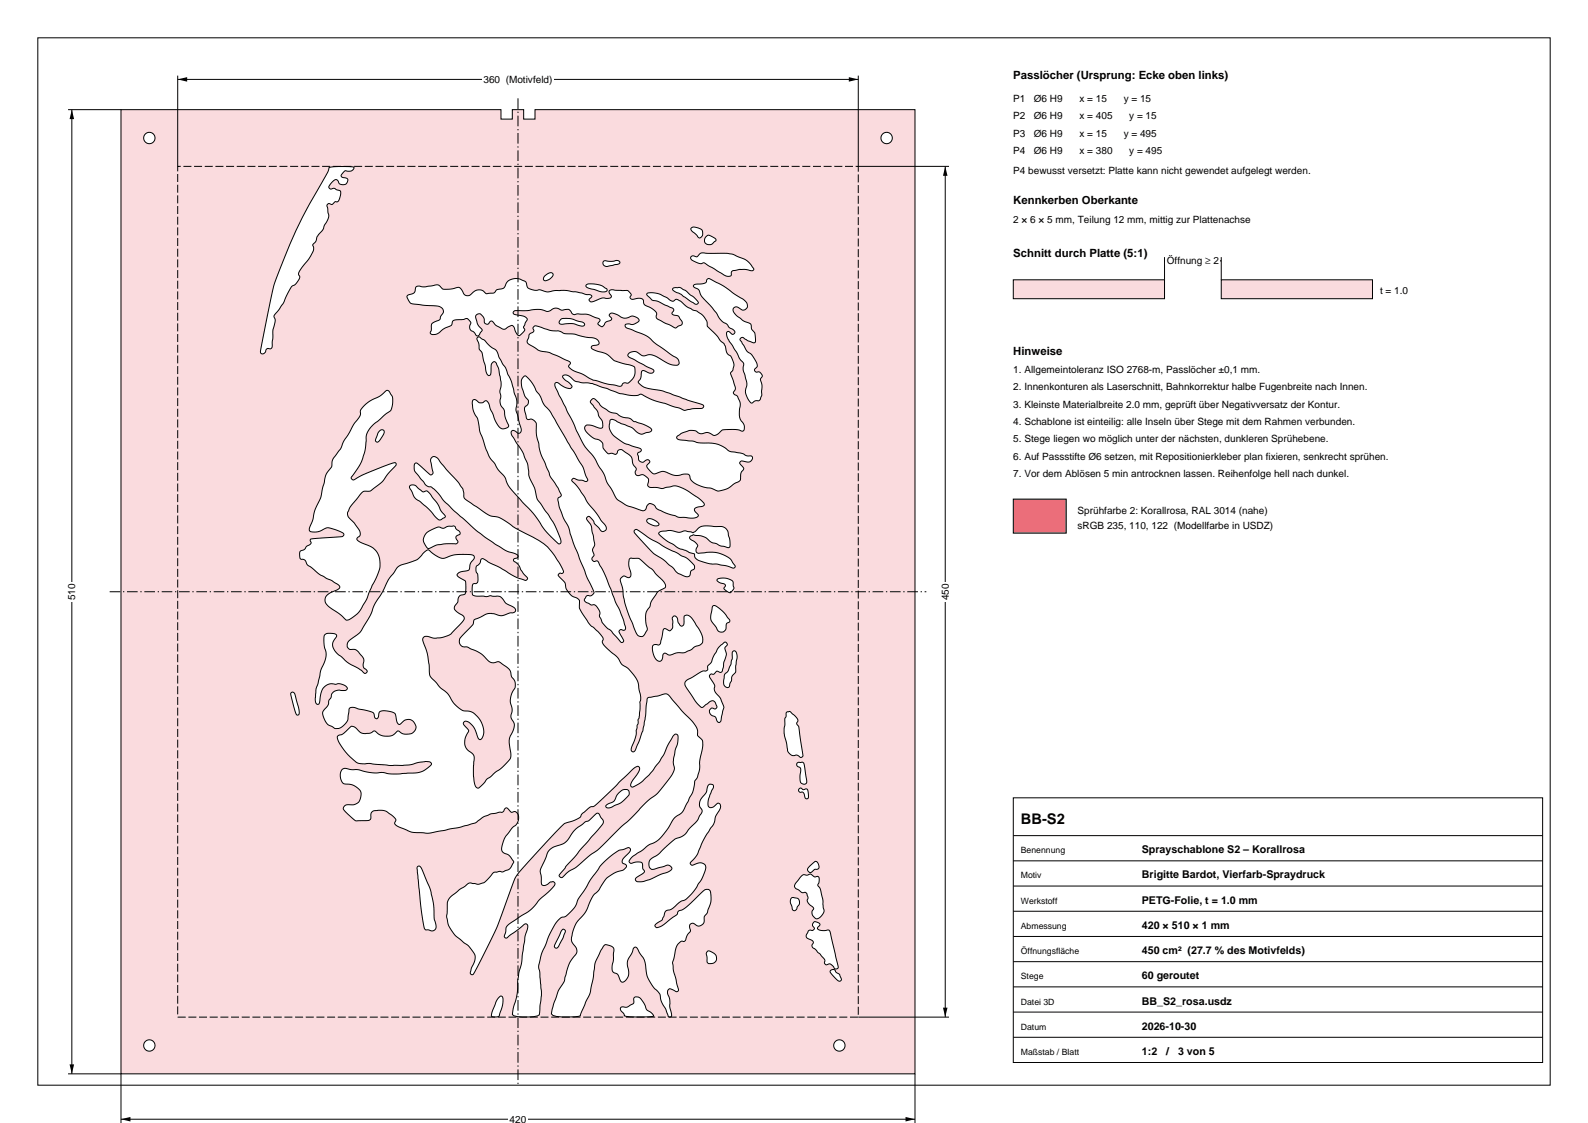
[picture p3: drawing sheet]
<svg xmlns="http://www.w3.org/2000/svg" width="420mm" height="297mm" viewBox="0 0 420 297" stroke-linecap="round" stroke-linejoin="round" font-family="sans-serif">
<path d="M10 10h400v277h-400z" fill="none" stroke="#000" stroke-width=".26"/>
<path d="M32 29v255h210v-255h-100.5v2.5h-3v-2.5h-3v2.5h-3v-2.5zM87 44.4a18.4 18.4 0 0 1 6.6-.1 1.5 1.5 0 0 1-2.3 .9l-.9 .9a.61 .61 0 0 0 0 .8 .61 .61 0 0 0 .8 .1 .88 .88 0 0 1 .8 .8 .88 .88 0 0 1-.6 .9 1.36 1.36 0 0 1-2.1-.9l-.3-.3a2.75 2.75 0 0 0-2 2.2l.4 .3a1.24 1.24 0 0 1 1.7 .2 .93 .93 0 0 1 1 .4 .93 .93 0 0 1-.1 1.1 1.62 1.62 0 0 1-.9 1.7l-.5-.1-.4 .5a.98 .98 0 0 1-1.3 0l-.4 .5 .1 .6a5.8 5.8 0 0 1 0 3.4l-.9 1.5a5.4 5.4 0 0 1-1.6 2.5l-.3 .3a3.1 3.1 0 0 1-1.1 2.2l.3 .8-.1 .8-1.1 1.9-2.6 3.5-.2 .6 .2 .5a2.47 2.47 0 0 1-1.7 2.6 17.5 17.5 0 0 0-2.7 4.9l-2.1 2.7a1.3 1.3 0 0 0 .1 1.5 16.4 16.4 0 0 0-.7 5.2l-.1 1.1a.89 .89 0 0 1-.6 1.4 .8 .8 0 0 0-.9 0 .8 .8 0 0 0-.3 .8 .67 .67 0 0 1-.7 .5 .67 .67 0 0 1-.6-.7l3.1-15.6a115.9 115.9 0 0 1 9.8-23.2l4.9-8.6zM144.1 72.9l.2-.1a1.29 1.29 0 0 1 2-.4 2.02 2.02 0 0 1-2.4 1.7l-.2-.4zM148.3 84.5a6.3 6.3 0 0 1 4.9 .5l.5 .1a.65 .65 0 0 1 .8 .3 .65 .65 0 0 1-.1 .8l-.5 .1a8.2 8.2 0 0 0-4.9-.6 .72 .72 0 0 1-1.1-.2 .72 .72 0 0 1 .4-1zM107.8 78.2l.6-.3a1.48 1.48 0 0 0 1.5-1.8l.8-.4a13.3 13.3 0 0 0 5.1-.4l.4 .3a1.71 1.71 0 0 0 2 .9l2-.2a1.58 1.58 0 0 1 2.4 1.3 1.37 1.37 0 0 0 2.4-.2 2.27 2.27 0 0 1 3.6 .3l.9-.1a1.45 1.45 0 0 0 1.8-.9l.4-.2a1.87 1.87 0 0 0 2.2-1.7 3.5 3.5 0 0 1 5.3 .1 1.66 1.66 0 0 0 1.8 1.8l1.7-.1 .8 .2a3.5 3.5 0 0 0 3 .1l3.2-.1 2.7 .4 3 .7a.62 .62 0 0 1 .8 0 .62 .62 0 0 1 .2 .7 .63 .63 0 0 0-.5 1l.6 .2 1.4-.4a5.7 5.7 0 0 1 3.3-.5 .55 .55 0 0 0 .5-.5 .55 .55 0 0 0-.4-.6 .73 .73 0 0 1 0-1 .73 .73 0 0 1 1-.1l2.4 .2a1.57 1.57 0 0 1 2.2 1.3 .6 .6 0 0 0-.1 .8 .6 .6 0 0 0 .8 .1l1.1-.2a1.2 1.2 0 0 1 1.2 .2 1.2 1.2 0 0 1 .4 1.2l.6 .6a3.3 3.3 0 0 1 2.8 2.3l-.1 .8 .3 .4 4.1 2a.93 .93 0 0 0 1.5-.2l.3-.1a.89 .89 0 0 0 .7-.8 .89 .89 0 0 0-.6-.9l-.2-.3a1.04 1.04 0 0 0-1.3-.7 .56 .56 0 0 1-.7-.4 .56 .56 0 0 1 .4-.7l.1-.4-.2-.3-1.7-.8a11.2 11.2 0 0 0-4-1.6l-1.1-1a.4 .4 0 0 1-.1-.5 .4 .4 0 0 1 .4-.2 8.8 8.8 0 0 1 5.9 2 1.23 1.23 0 0 0 1.5-.3l.9 .4a14.6 14.6 0 0 0 4.8 2.9 3.9 3.9 0 0 1 2.5 3.8l.5 .5a11.6 11.6 0 0 1 2.9 3.3 3.6 3.6 0 0 1 1.7 3.1l.2 .3a3.4 3.4 0 0 1 .8 5.3l1 2.8a1.84 1.84 0 0 1-.2 2.3l.6 .6a4.1 4.1 0 0 1 1 4.1l-.1 1.2a4.8 4.8 0 0 0 1.3 2.6 1.18 1.18 0 0 1-.4 1.6 9.8 9.8 0 0 0-5.5-.2l-.4 .4a1.63 1.63 0 0 1-2.7 .4l-1.1-.2a2.17 2.17 0 0 1-2.8-.5 5 5 0 0 0-4.9 1.9v.1a6.4 6.4 0 0 0 3.3 .7h.7a9.5 9.5 0 0 0 4.4 .6 8.7 8.7 0 0 1 5.7 2.2l1.6 .2a5.6 5.6 0 0 1 2.9 1h.4a.73 .73 0 0 1 1 .3 .73 .73 0 0 1-.4 1l-.5 .3-1-.1a.89 .89 0 0 0-1.5 .3l.1 .2a1.91 1.91 0 0 1 1 1.6 2.98 2.98 0 0 0-.9 2.8l-1.4 .8a6.2 6.2 0 0 1-4.9 1.9l-1.2-.5a9.5 9.5 0 0 1-5.5-2.3l-.5-1.2a3.2 3.2 0 0 0-2.9 0 6 6 0 0 1-3.5-.9l-.8-.1-.6 .1a1.85 1.85 0 0 1-2.1 .2l-1.1-1.1a.84 .84 0 0 1-.2-.9 .84 .84 0 0 1 .6-.6 .63 .63 0 0 0-.3-.8 .63 .63 0 0 0-.8 .3 1.08 1.08 0 0 1-1.4 .1 1.08 1.08 0 0 1-.4-1.3 .72 .72 0 0 1-.1-.9 .72 .72 0 0 1 .7-.4l.2-.3a.89 .89 0 0 0-1.1-.7l-.9-.3a9.8 9.8 0 0 1-6.2-4.2 4.1 4.1 0 0 1 .1-2.9 4.2 4.2 0 0 1 2.6 1l.8 .2a8.3 8.3 0 0 1 4 2.4 2.26 2.26 0 0 0 2.2-.2 .76 .76 0 0 0 .9-.2 .76 .76 0 0 0 .2-.8l-1.5-.9-1.8-.7a3.8 3.8 0 0 1-2.2-1.1l-.7-.2a4.5 4.5 0 0 1-3.1-1.2l-.5-.1a7.8 7.8 0 0 1-4.6-3.2 .81 .81 0 0 0-1.2-.5 .81 .81 0 0 0-.1 1.3l.6 .8a3.8 3.8 0 0 1 1.3 2.6l.4 .5a2.19 2.19 0 0 1 .3 2.5h-.6l-2.7-.8a.95 .95 0 0 0-1.2 .5 .95 .95 0 0 0 .4 1.2 5.3 5.3 0 0 0 3.6 2.3l.8 .8a2.62 2.62 0 0 0 1.7 2.8l1-.1a.8 .8 0 0 0 .9 .2 .8 .8 0 0 0 .4-.9l.3-.2 .7-.1 1.3 .9a2.51 2.51 0 0 1 1.6 2.7l.4 .7a1.18 1.18 0 0 1 .3 1.8 .9 .9 0 0 0 .6 .8 .9 .9 0 0 0 .9-.2 1.67 1.67 0 0 1 1.7 .6 1.67 1.67 0 0 1 .1 1.8l.1 .5 .5 .4 2.2 .1a6.6 6.6 0 0 0 3.7-.4 6.7 6.7 0 0 1 5 1.9l2.2 1.4 1.2 1.2a.62 .62 0 0 1-.1 .8 .62 .62 0 0 1-.7 .1l-1 .1a.74 .74 0 0 0-.7 .6 .74 .74 0 0 0 .4 .9l.4 .4a.61 .61 0 0 1 .1 .7 .61 .61 0 0 1-.7 .2h-2.4a14.1 14.1 0 0 1-5.4-1.2l-1.3-.6a2.89 2.89 0 0 1-1.9-1.6 1.18 1.18 0 0 0-1.4-.2 1.18 1.18 0 0 0-.6 1.2 .95 .95 0 0 1-1.5 .4l-1.1-.4a11.5 11.5 0 0 1-5.4-2.8l-2.3-4.1-1.1-2.6-1.1-1.6a15 15 0 0 0-3.6-5.2l-2.3-4.3-1-2.3-4.2-8.5a1.34 1.34 0 0 1-.3-1.9h.3a6.3 6.3 0 0 0 3.6 1.5l.2-.1a.52 .52 0 0 0-.2-.9l-1.6-1.4a.57 .57 0 0 1-.5-.5 .57 .57 0 0 1 .4-.6 3.2 3.2 0 0 1 2.7 1.5l2 .5 2.8 .2 4.9 1.8a15.6 15.6 0 0 0 7.3 1.3 1.05 1.05 0 0 1 1.6 .3l2.6 1.1 7 2.2a2.52 2.52 0 0 0 2.5 .1l3-.2 .5-.6-.5-.4-7.6-2.6a22.8 22.8 0 0 0-7-1.8l-.9-.3-1-.8a.58 .58 0 0 1-.3-.6 .58 .58 0 0 1 .5-.5l.3-1.4a.74 .74 0 0 1 .4-1l1.3 .5a.93 .93 0 0 0 1 .3 .93 .93 0 0 0 .6-.8l-.3-.4-5.9-3a.71 .71 0 0 1-.7-.7 .71 .71 0 0 1 .7-.7 2.35 2.35 0 0 1 2.9 .7l.5 .2a4 4 0 0 1 3.1 0l1.5 .9a6.1 6.1 0 0 0 4.5 1.6 1.18 1.18 0 0 0 .4-1.2 1.18 1.18 0 0 0-.9-.9l-5.8-4a10 10 0 0 0-5.2-3l-1.1-.5a1.03 1.03 0 0 1-1.3-1.1l.8-.2a2.35 2.35 0 0 0 2.9-1 2.08 2.08 0 0 0-3-.7 4.2 4.2 0 0 1-3.1-.9 1.11 1.11 0 0 0-1.8 .2l.1 .3a.59 .59 0 0 1 .6 .5 .59 .59 0 0 1-.3 .6l-.4 .2a1.87 1.87 0 0 0-1.5 1.3 .6 .6 0 0 1-.6 .2 .6 .6 0 0 1-.5-.4 .56 .56 0 0 1-.4-.5 .56 .56 0 0 1 .5-.5 .58 .58 0 0 0 0-.7 .58 .58 0 0 0-.6-.2 10.6 10.6 0 0 0-6.2-.9l-.4-.2a1.65 1.65 0 0 0-2.6-1h-.4a2.32 2.32 0 0 0-3.1 .3l-.3 .1a9.5 9.5 0 0 0-5.4-.3l-3.4 .1-.4 .3a.45 .45 0 0 0 .3 .7l.8 .1a2.74 2.74 0 0 1 2.5 1l-.9 2.1v.3a.66 .66 0 0 1 .3 .7 .66 .66 0 0 1-.5 .5l-1 .9a2.35 2.35 0 0 1-1.3-2.2l-.4-.5a2.46 2.46 0 0 0-2 .9 5.1 5.1 0 0 1-3.5-2.1l-.6 .3a.73 .73 0 0 1-.9 .6 .73 .73 0 0 1-.5-.9 1.62 1.62 0 0 0-1.6-1.9 .96 .96 0 0 0-.5 1.6l.4 1.2 .8 1a.61 .61 0 0 1 .3 .6 .61 .61 0 0 1-.4 .6 .74 .74 0 0 1-.4 .7 .74 .74 0 0 1-.8 0 2.85 2.85 0 0 0-1.5-1.5l-.2-.5 .1-.8a.78 .78 0 0 0-.3-1.3l-.5-.4-.9 .3-1.9 .1a1.09 1.09 0 0 0-1.2 1.3l-.2 .2a9.1 9.1 0 0 0-3.7 2.2 1.26 1.26 0 0 1-1.8-.2v-.3a1.88 1.88 0 0 0 .3-1.7 2.56 2.56 0 0 1 2-1.4l.3-.3 .2-.8a1.42 1.42 0 0 0 .6-1.7 1.42 1.42 0 0 0-1.5-1l-4.6-.3a3.4 3.4 0 0 1-2.8-.8 1.44 1.44 0 0 1-.5-1.6zM100.5 113.9a.65 .65 0 0 1 .8-.2 .65 .65 0 0 1 .3 .9l-1.3 2a.58 .58 0 0 1-.9 .2 .58 .58 0 0 1 .1-.9l.5-1.4zM126.2 89.3a.56 .56 0 0 1 .6-.2 .56 .56 0 0 1 .4 .4l.7 .3a11.2 11.2 0 0 0 3.3 2.8l1.6 3.3a8.9 8.9 0 0 1 1.7 3.4l.8 1.7 .6 2.6a6.3 6.3 0 0 1 .6 4.8l1.2 4.4a1.12 1.12 0 0 1-.5 1.8h-.2a1.33 1.33 0 0 0-1.8-.5 2.01 2.01 0 0 0 .8 1.9l.3 .6a19.4 19.4 0 0 1 3.4 7l.1 .8a5.4 5.4 0 0 0 1.2 3.9l.7 2.1a4.5 4.5 0 0 0 1.5 3.1l.5 .9a23 23 0 0 1 4.7 9l-.4 .4a20.7 20.7 0 0 1-6-6.7l-1.6-2-2.7-2.9a17.1 17.1 0 0 1-3.8-4.8 5.3 5.3 0 0 0-2-3l-.9-1.5a12.9 12.9 0 0 1-3.3-6.7l-.9-2.5a6.6 6.6 0 0 0-1.4-4.5 3.5 3.5 0 0 1-.1-3.5l.6 .1a1.59 1.59 0 0 0 2.5 .2h.3a3.4 3.4 0 0 1 1.1 2.3l1.2 2.9a3 3 0 0 0 2 2.2l1.4-.5 .1-.3-.2-.6a8.4 8.4 0 0 1-1-3.7 3.2 3.2 0 0 1-.8-3.6l-.3-.9a12.7 12.7 0 0 0-1.2-8 .78 .78 0 0 0-1.1 .8l-.1 2.3-.5 .4-.4-.2-.3-.7-.8-3.7a2.71 2.71 0 0 0-1-2.3l-.1-1.3-.6-1.5zM108.4 128.5a1.56 1.56 0 0 1 2.3 .7l.9 .7a.97 .97 0 0 0 1.2-.1l.9 .8a18.9 18.9 0 0 1 3.1 4.7l1 1.2-.1 .3-.4 .2a1.13 1.13 0 0 1-2-.1l-1.6-2-2.3-2a4.2 4.2 0 0 1-2.5-3 1.18 1.18 0 0 1-.5-1.4zM96.3 107.3l1.7-1.4a13.3 13.3 0 0 0 4.4-2.7l.5 .3a4.1 4.1 0 0 1 .6 4.7l-.2 .5-1.3 .8-2.3 2a5.5 5.5 0 0 0-2.9 5.6l-.2 2a15.6 15.6 0 0 1-3.7 7.2l.3 .5 .4 .1 3.1-1.6 7.8-3 .3 .4-.1 .3-1.9 2.1a13.2 13.2 0 0 1-5.2 4.8h-.4a2.03 2.03 0 0 0-2.4 1.5l-2.4 3a2.21 2.21 0 0 0-.1 2.5 11.4 11.4 0 0 1 3 4.1 1.72 1.72 0 0 1-.9 1.4l.4 .7 1.3 .7a5.5 5.5 0 0 1 3.8 8.1l-1.5 3-1.7 4.2a10.1 10.1 0 0 1-3.9 4.5 1.08 1.08 0 0 1-1.9-.2l-1.9-1.6a5 5 0 0 1-3-2.8 2.29 2.29 0 0 1 2-2.5l1.7-.8a.69 .69 0 0 0 .1-.8 .69 .69 0 0 0-.6-.4l-1.2-.8a25.9 25.9 0 0 1-6.3-4l-.5-.5a1.5 1.5 0 0 0-1.7-1.4l-.2-.5a1.3 1.3 0 0 1 .4-1.7 2.78 2.78 0 0 0 1.6-1.3l1-.6-.3-.7 .2-.4 8.3-.7 .5-.6a7.5 7.5 0 0 0-4.3-1.7l-.7 .1a4 4 0 0 1-4.1 .7v-.8l.7-1.8 .6-2.7 .7-1.5a12.1 12.1 0 0 0 1.6-5.1l.3-1.2a5.7 5.7 0 0 1 1.9-3.9 4 4 0 0 1 1.4-3.4l.4-.6a4.6 4.6 0 0 0 1.3-2.4l2.8-4.9 .7-.9a5.1 5.1 0 0 0 1.2-2.9zM138.6 99.6a.56 .56 0 0 1 .9 .2l1.3 1.5 1 2.1a6.8 6.8 0 0 1 1.8 3.2l.6 .8a19.5 19.5 0 0 1 3.5 5.2l6.3 10.7 1 2.6a1.18 1.18 0 0 1 .4 1.3l-.4 .2-1.1-.4-1.1-.1a1.09 1.09 0 0 0-1.3-.3 .49 .49 0 0 0-.3 .5 .49 .49 0 0 0 .4 .4l1 1.1 1.5 2a21 21 0 0 0 3.7 5.2l1.1 1.8 1 1a1.03 1.03 0 0 1 .5 1.3 1.03 1.03 0 0 1-1.2 .7l-1-1.2a2.37 2.37 0 0 1-1.3-1.7l-.3-.4a.89 .89 0 0 0-1-.7l-.5 .5 .2 .5a3.7 3.7 0 0 1 1.3 3.1l.6 2.7a2.11 2.11 0 0 1-.5 2l.2 .7a.97 .97 0 0 1-.3 1.5 .78 .78 0 0 0 .4 .8 .78 .78 0 0 0 .9-.1l.4 .3 1.9 3.9 2.6 6.8 1.2 2.3 1.3 3.7a.73 .73 0 0 1 .2 1 .73 .73 0 0 1-1 .3l-.4-.1-.4 .6 1.2 2.1a.47 .47 0 0 1-.2 .7 .47 .47 0 0 1-.6-.2l-2.4-2.8a6.9 6.9 0 0 1-3.1-3.7 3.1 3.1 0 0 0-.8-2.7l-.6-.6-.9 .1-1-.6a.83 .83 0 0 1-.7-.6 .83 .83 0 0 1 .3-.9l.4-.4a1.5 1.5 0 0 0 1.8-.8l-1.9-4.1-4-10.4a15.7 15.7 0 0 0-2.2-5.2 11.5 11.5 0 0 1-1.4-5.3 .89 .89 0 0 0 .8-.7 .89 .89 0 0 0-.4-.9l-.4-1.1-2.2-3.1-1.6-4.2a15.1 15.1 0 0 1-1.5-5.1 14.4 14.4 0 0 1-.5-4.8 1.65 1.65 0 0 0-2.1-.8 1.24 1.24 0 0 1-.6-1.4l-.2-.6a1.53 1.53 0 0 1 .7-2.1l.2-1a7.8 7.8 0 0 1-1.8-5.6zM112.7 141l.5-.4a5.7 5.7 0 0 1 3.1-1.2l.3 .1a1.31 1.31 0 0 0 1.7-.2l1.1-.1a.83 .83 0 0 1 1.2 .7l.2 .1a.94 .94 0 0 1 .7 1.4 .94 .94 0 0 0-.9 .7 .94 .94 0 0 0 .5 1.1v.3l-.4 .3h-1.4a11.1 11.1 0 0 0-6.1 1.3 2.64 2.64 0 0 1-.5-4.1zM77 183.3a.75 .75 0 0 1 .8-.1 .75 .75 0 0 1 .3 .9l.6 2.3a3.4 3.4 0 0 1 .2 2.7l-.5-.1-.4-1.1-1-3.9zM109.7 122.6l.7-.1 3.4 3.1a.69 .69 0 0 0 .7-.4 .69 .69 0 0 0-.1-.8l-.4-1.9a1.1 1.1 0 0 1 .3-1.6 1.1 1.1 0 0 1 1.6 .5l.7 1.1 4.6 5 .5 .9a4.1 4.1 0 0 1 1 3.2l.7 .7 4 2.7a6.3 6.3 0 0 0 4.4 1.8l2.1 1.2a25.6 25.6 0 0 0 7 4 16.7 16.7 0 0 1 7 6.9l1.1 2.2a.62 .62 0 0 1-.3 .6 .62 .62 0 0 1-.6-.1l-.5 .5 .3 .5a3.4 3.4 0 0 1 1.7 2.2 4.5 4.5 0 0 0 3.2 3.5 1.27 1.27 0 0 1 .4 1.7 3.1 3.1 0 0 0 1 2.5l.6 1a7.4 7.4 0 0 0 2.6 2.9 4.1 4.1 0 0 1 2.1 2.8l-.2 .4a2.24 2.24 0 0 0 1.3 1.9l1.9 1.6a6.2 6.2 0 0 1 1.9 2.5 9.1 9.1 0 0 1 4.5 5.7l.2 1.6a4 4 0 0 1 .2 2.9l-.2 3.5-.9 4a5.9 5.9 0 0 1-1 4 1.03 1.03 0 0 0 0 1.5h.4a14.6 14.6 0 0 0 2.1-4.7l.3-.9 .6-3 .5-4.5a.9 .9 0 0 1 .7-1.3l2.8-.5a1.98 1.98 0 0 1 3.1 1l2.8 3.3 2.9 2.9a3.9 3.9 0 0 1 1.1 3.4l.3 .3a2.24 2.24 0 0 1 1 2.9 17.7 17.7 0 0 0-.8 6 6.4 6.4 0 0 1-1.3 3.1 14.7 14.7 0 0 1-2.3 6.1 4.7 4.7 0 0 1-2.8 3.2l-.4 .5a17.5 17.5 0 0 1-5 6.2 7.2 7.2 0 0 0-3.5 2.2 7.8 7.8 0 0 0-3.3 2.8l.2 .4a.7 .7 0 0 0 1-.1l.6-.1a1.16 1.16 0 0 1 1.8 .8v.9l.2 .3a.54 .54 0 0 1 .2 .6 .54 .54 0 0 1-.4 .4l-.6 .4a1.83 1.83 0 0 0-1.4 1.2l.1 .2a2.64 2.64 0 0 0 3.1 0l5.7-2.3a.91 .91 0 0 0 .6-1.3 .91 .91 0 0 0-1.4-.3l-3.7 1a1.87 1.87 0 0 1-.8-1.9 1.87 1.87 0 0 1 1.5-1.4l1.1-.7 4.3-4a5.3 5.3 0 0 0 3.9-2.9 14.5 14.5 0 0 0 3.3-4.2v-.5a2.49 2.49 0 0 1 .3-3.7 6.1 6.1 0 0 0 1.3-2.9 .78 .78 0 0 1 1.2-.1 .78 .78 0 0 1-.1 1.2l-.6 1.3a4.9 4.9 0 0 0-.3 3.3 1.34 1.34 0 0 0 1.9-.6 .68 .68 0 0 1 .9-.3 .68 .68 0 0 1 .3 .9l-.2 .7-1.1 1.8-.6 2.1-2 3.1-1.3 2.5a9.7 9.7 0 0 1-2.9 4.7l.5 .5 1-.3a1.6 1.6 0 0 1 1.7-.3 1.6 1.6 0 0 1 .9 1.6 17.6 17.6 0 0 1-5.6 8.3l-1 .3-1.5 1.3a4.2 4.2 0 0 1-2.4 1.2l-.4 .8a2.9 2.9 0 0 1-1.9 2.4 .64 .64 0 0 0-.5 1 .65 .65 0 0 0 1 .1l1.3-.7 3.4-2.6 .2-.4a1.01 1.01 0 0 1 1.2-.9 28.3 28.3 0 0 0 5.6-4.9l.5-.4 .8-.1a.88 .88 0 0 1 .7 1 10.9 10.9 0 0 1-.9 5.1l-.3 .4a1.45 1.45 0 0 0-.5 1.8 1.52 1.52 0 0 1-1.2 1.4 1.52 1.52 0 0 1-1.6-.7 .92 .92 0 0 0-1.1 .4 .92 .92 0 0 0 .1 1.1 .87 .87 0 0 1-.5 1.3l-.6 1.3a.8 .8 0 0 1-1.2 .6 3.5 3.5 0 0 0-1.7 3.3l-.5 1.9a11 11 0 0 0 .8 4.8l.5 2.2a.62 .62 0 0 1 .2 .8 .62 .62 0 0 1-.8 .3l-.9-.5a.89 .89 0 0 0-1.2 .1 .89 .89 0 0 0 .1 1.2l.4 1.2 .1 2.2 .4 2.1a.51 .51 0 0 1-.5 .5 .51 .51 0 0 1-.5-.6l-.4-1.2a8.6 8.6 0 0 1-1.8-4.4l-.2-.4a10.3 10.3 0 0 1-3.6-7.9l-.5-1.2-1.4-2.2a.69 .69 0 0 0-.8-.6 .69 .69 0 0 0-.5 .9l-.4 .8a4 4 0 0 0-.7 4.6 2.24 2.24 0 0 1-1.9 2.9l-.5-.9a1.79 1.79 0 0 0-1.6-1.6l-.4-.5v-1l.4-1.9v-1.9a1.34 1.34 0 0 0-1.3-1.9 1.25 1.25 0 0 0-1.8 1l-.3 .3a11.4 11.4 0 0 0-1.7 5.1l-.7 3.8a11.9 11.9 0 0 1-1.7 5.2l-1.3 3.2-1.5 .3a15.6 15.6 0 0 1-5.7-.3l-.5-.5 .6-2.4a18.6 18.6 0 0 1 2.9-6.2l.2-1.2a11.5 11.5 0 0 1 3-6.3v-.9l-.3-.8a2.76 2.76 0 0 1-.9-3.3l.5-1.5a8.3 8.3 0 0 1 2.6-3.6l.7-1.1 .5-1.3a7.9 7.9 0 0 1 2.9-4.2 8.7 8.7 0 0 1 6.4-5.3l.3-.2a.77 .77 0 0 0 .5-.9 .77 .77 0 0 0-.9-.6l-.2-.3a2.25 2.25 0 0 1 1.2-2l.9-.9 .1-.5-.2-.3a.84 .84 0 0 0-1.3 .2l-1 .3a3.4 3.4 0 0 0-2.1 1.1 15.8 15.8 0 0 0-4.8 5.1l-4.5 6.8a7.3 7.3 0 0 1-3.9 4.7l-.4 .1a14.5 14.5 0 0 0-4.4 7.6 13.8 13.8 0 0 0-1.7 6l.3 1 .4 5.3-.6 5.9a12.1 12.1 0 0 1-6.7 .2l-.4-.3 .2-1.1a23.2 23.2 0 0 0 1.3-8.5l.2-1.1a31.6 31.6 0 0 0 1.3-7.3l.6-3.4a2.57 2.57 0 0 0 .3-2.4l-.3-.2-.4 .2-4.3 3.3a.56 .56 0 0 1-.8 .2 .56 .56 0 0 1-.1-.9l.3-1.4a2.38 2.38 0 0 1 1.6-1.8l2.3-1.6a11.2 11.2 0 0 0 4.8-4.2l3.1-2.7a2.57 2.57 0 0 0 1.2-1.7 .95 .95 0 0 0-1.6-.2l-1 .6a.81 .81 0 0 1-.9-.1 .81 .81 0 0 1-.1-.9l-.3-3 1.6-3.7a3.8 3.8 0 0 1 3.5-2.9l1.2-.5 .8-.6a11.3 11.3 0 0 1 4.4-4.7l.9-.5a5.9 5.9 0 0 0 2.4-2h.6l.7 1.1a1.29 1.29 0 0 1 0 2.2l-9.3 10.6-1.8 2.4 .1 .3 .4 .3 .7-.3a12.8 12.8 0 0 1 3.6-2.7l3.9-3.3a13.2 13.2 0 0 0 3.8-3.3l3.7-3.7a51.4 51.4 0 0 0 6.7-6.5l1.1-1a19.8 19.8 0 0 0 5.9-6.5l.3-.5a5.4 5.4 0 0 0 0-3l.5-2.9 .7-2.5a1.31 1.31 0 0 0-.3-1.7h-.4a19.8 19.8 0 0 0-3.2 5.7l-1.1 1.7-2.3 2.9a12.2 12.2 0 0 1-4.9 3.6l-.3-.4 .2-.7 1.7-2.4a1.2 1.2 0 0 0 .1-1.9 1.91 1.91 0 0 0-1.8 1.1l-8.6 8.3-1.1 1-.6 .2a1.71 1.71 0 0 0-1.7 1l-1.1 1-.2 .5a6 6 0 0 1-3.8 1.8l-.6 .2-2.5 2.4-8.6 9.5a10.7 10.7 0 0 0-3 5.1 108.8 108.8 0 0 1-10.1 23 .62 .62 0 0 1-.7-.4 .62 .62 0 0 1 .1-.7l.2-.8a3.6 3.6 0 0 0-.3-5.2l-.6-.6-1-.7a12.7 12.7 0 0 1-4-4.3l-.4-1a5.1 5.1 0 0 1-.1-3v-1.2a3.5 3.5 0 0 1 2.2-3.7l2.7-2a1.72 1.72 0 0 1 2.2-.5 4 4 0 0 0 4.4-2.1 2.77 2.77 0 0 1 2.3-1.1 1.86 1.86 0 0 0 1.9-.4 3.3 3.3 0 0 0 1.9-2v-.2a4.5 4.5 0 0 0-2.8-2.4 1.83 1.83 0 0 1-.2-2.4 11.4 11.4 0 0 1 3.8-5.3 2.02 2.02 0 0 0-.5-3.2l-.3 .1a.77 .77 0 0 1-1.3-.5 .71 .71 0 0 0-.8-.5 .71 .71 0 0 0-.6 .8l-.4 .3-1.4 .2a9.2 9.2 0 0 0-5.7 2.6l-4.1 1.2-3.5 .7a21.3 21.3 0 0 1-5.9 .8l-.7-.1a7.9 7.9 0 0 1-5-1.1 2.68 2.68 0 0 1-2.1-1.4v-.2a.88 .88 0 0 0-.3-1.5l-.5-.4a4.5 4.5 0 0 0-5.2-.8l-.3 .9a.99 .99 0 0 1-.2 1 .99 .99 0 0 1-1 .3h-3a11.9 11.9 0 0 1-3.1-3.2l.1-.3a1.71 1.71 0 0 1 2.2-.6 2.59 2.59 0 0 0 2.4-2.3 2.59 2.59 0 0 0-1.9-2.8l-1.7-.4a1.67 1.67 0 0 1-1.9-2 1.58 1.58 0 0 1 1.2-2.2l1.6 .3a8.8 8.8 0 0 1 4.2 .7l2.1 .2 1.8-.1a31.3 31.3 0 0 0 8.2 .2 5.8 5.8 0 0 0 5-2.5 1.62 1.62 0 0 0-2.1-.5l-.8 .1a26.1 26.1 0 0 1-10.3 .6l-3.5-.3a4.4 4.4 0 0 1-3.7-.8 10.7 10.7 0 0 1-4.5-6.3l.3-.3 1.1-.3 1.8-1.7a1.18 1.18 0 0 1 2 .3 3.2 3.2 0 0 0 4.4 .6l.3-.1a4.1 4.1 0 0 0 5.4 .6l.8-.6a3.1 3.1 0 0 0 4.5-.2 2.08 2.08 0 0 0-1-2.7 2.08 2.08 0 0 0-2.8 1l-.3 .2-.4-.2-.5-1.5a1.67 1.67 0 0 0-1.9-1.8l-.8-.1a1.45 1.45 0 0 0-1.5 .2 1.45 1.45 0 0 0-.5 1.4l-.2 .3a.52 .52 0 0 1-.7 .1 .52 .52 0 0 1-.2-.6 1.22 1.22 0 0 0-1.4-1.3l-4.5-1a.81 .81 0 0 0-.8 1.1l-.1 .5a3.6 3.6 0 0 1-3.6 4l-.5-.4a3.8 3.8 0 0 1-2.6-4.2l1.2-1.4 .3-1.5 .5-.6a2.2 2.2 0 0 1 3.1-2h.5a.66 .66 0 0 0 .8-.6 .66 .66 0 0 0-.7-.7 3.5 3.5 0 0 0-2.7-.4 3.1 3.1 0 0 0-3.8 3.3l-.2 1.8a.6 .6 0 0 1-.8 .2 .6 .6 0 0 1-.3-.8l.2-3.1 .8-2.7a13.5 13.5 0 0 1 1.6-4.9l.3-1.4-.2-1.2a6.8 6.8 0 0 1-.2-4.2 2.73 2.73 0 0 1 3.1 .1l-.1 .5a2.77 2.77 0 0 0 .4 4.4l.7 .5a18.9 18.9 0 0 0 5.4 3.8l.4 .3a.65 .65 0 0 0 .7 .6 .65 .65 0 0 0 .6-.6l-.3-.4a1.42 1.42 0 0 1-.6-2.2 4.5 4.5 0 0 0-1.4-2.5l-.6-.5-.7-.2a1.33 1.33 0 0 1-1.7-.7 1.33 1.33 0 0 1 .8-1.8l.8-.6a7.1 7.1 0 0 0 3.2-3.7l1.5-2.5 1.2-3a30.7 30.7 0 0 0 3.6-6.3l1.1-1.4a4 4 0 0 1 3.6-2.7l1.1-.4a7.5 7.5 0 0 0 3.8-2.8 .8 .8 0 0 1 .7-.4 .8 .8 0 0 1 .7 .5 4.3 4.3 0 0 0 4 1.6 11.6 11.6 0 0 1 7.4-.5 1.07 1.07 0 0 1-.6 1.5l-.4 .7-.2 1.4-.8 .4a2.54 2.54 0 0 0-2.4 1 2.4 2.4 0 0 0 1.8 1.4l.5 .5v2.5a1.14 1.14 0 0 1-1.4 1l-.5 .6-.5 1.6a1.31 1.31 0 0 0-.7 1.3 1.31 1.31 0 0 0 1 1.1l1 .6a.95 .95 0 0 1 .5 1.5l-2.4 2.6a6.1 6.1 0 0 1-4.7 2l-.9 .1-1.2-.4a1.02 1.02 0 0 0-1.2 0 1.02 1.02 0 0 0-.3 1.2 27.8 27.8 0 0 1 1.8 9.1l3.4 3.6a5.9 5.9 0 0 1 2.5 3.1l.6 .8a4.3 4.3 0 0 0 4.1 1.9 5.8 5.8 0 0 1 3.4 6.7l-.2 .4a.63 .63 0 0 1-.8 .4 .63 .63 0 0 1-.4-.8 4.8 4.8 0 0 0-3.1-4.1 .69 .69 0 0 0-.7 .6 .69 .69 0 0 0 .5 .8l.5 .5a.98 .98 0 0 1 0 1.6 3.4 3.4 0 0 0 1.5 5.1 3.6 3.6 0 0 1 .3 2.7l-.1 1a11.2 11.2 0 0 0 .8 5.2l.3 .2a6.9 6.9 0 0 0 2.6-2.5l.8-.4 1.2-1.2a12.4 12.4 0 0 0 4.2-4l-.1-1.6a5.9 5.9 0 0 1 .8-5.7 2.43 2.43 0 0 0-.5-2.9 2.4 2.4 0 0 1 .1-2v-1.1a5.5 5.5 0 0 1 .9-5.3 3.4 3.4 0 0 0-1.1-2.9 3.3 3.3 0 0 0-2.3-3.1 1.56 1.56 0 0 0-2.2-.4l-.8-.1-.6-.3a10.6 10.6 0 0 0-5.2-3.5l-.5-.3a1.58 1.58 0 0 1-1.8-.5 1.58 1.58 0 0 1 0-1.9l3.3-3.5 .1-.6a.94 .94 0 0 1 1.1-1l1-.5a4.9 4.9 0 0 1 5-.3l.9-.1 1.7-.6a1 1 0 0 0 1.4-1.1l-.8-.6a4.6 4.6 0 0 1-2.8-2.3 3.7 3.7 0 0 0-2.6-.5l-.3-.1a4 4 0 0 1-2.6 .2 2.87 2.87 0 0 1-2.2-.4 4.7 4.7 0 0 1 .2-2.9l.9-.2a2.98 2.98 0 0 0-.2-3.1 1.18 1.18 0 0 1 .4-1.6l.5-.4 .3-.5a.7 .7 0 0 1 .4-.9 .7 .7 0 0 1 .9 .4l4.6 2.5a14.2 14.2 0 0 0 6.2 2.9l.3-.4v-.3a9.5 9.5 0 0 1-2.3-3.3l-.8-.8a.58 .58 0 0 1-.6-.6 .58 .58 0 0 1 .8-.5l.4-.5-.7-.6a21.8 21.8 0 0 1-7.3-3.9 63.8 63.8 0 0 1-7.9-6.6l-3.5-3.3a14.4 14.4 0 0 0-3.5-3.9 2.18 2.18 0 0 1-2.2-1.5l-1.3-1.7a2.4 2.4 0 0 1-.9-3zM110.5 229.2a.71 .71 0 0 1 1.1 .6l.9 2.3a26.6 26.6 0 0 1 2.4 11.3l.3 .6a1.4 1.4 0 0 1-.6 2.1l-2.2-.3a74.8 74.8 0 0 1-1.7-11.7l-.4-4.3zM148.7 245.9l.4-.1a.68 .68 0 0 1 .5 .5 .68 .68 0 0 1-.3 .7l-1.5 3.2a.6 .6 0 0 1-.8 .5 .6 .6 0 0 1-.2-.9zM132 263.7a.58 .58 0 0 1 .8-.2 .58 .58 0 0 1 .2 .8l-.1 1.5-.8 2.8-.4 .3-1 .1a.7 .7 0 0 1-.7-.4 .7 .7 0 0 1 .1-.8 12.1 12.1 0 0 1 1.9-4.1zM182.8 60.3a2.55 2.55 0 0 1 3 .8 1.14 1.14 0 0 1-1 1.8l-1.9-1.9-.2-.4zM186.6 62.7a1.07 1.07 0 0 1 1.8-.1 .87 .87 0 0 1 .9 1l-.1 .2a2.24 2.24 0 0 1-2 .9l-.1-.1a1.14 1.14 0 0 1-.5-1.9zM159.6 69.1l.2-.1a7.7 7.7 0 0 0 3.4-.1 .57 .57 0 0 1 .7 .6 .57 .57 0 0 1-.8 .4l-1.8 .4a1.08 1.08 0 0 1-1.3 .1 1.08 1.08 0 0 1-.4-1.2zM155.1 75.4a5.7 5.7 0 0 1 5.1 .8l.3 .3a.6 .6 0 0 1-.1 .6 .6 .6 0 0 1-.7 .1l-4.1-1-.6-.5zM178 76.3l.5-.2a2.51 2.51 0 0 1 2.5 .6l1.1 .9a6 6 0 0 1 2.6 2.6l-.1 .1a1.04 1.04 0 0 1-1.5-.4l-3.3-2.2a3.4 3.4 0 0 1-1.9-1.3zM141.1 86.5a.94 .94 0 0 1 1.5-.1l.9 .3a9.6 9.6 0 0 0 4.5 .9l.8 .4a3 3 0 0 0 2.2 .3l5.1 1a1.99 1.99 0 0 1 2.4 1.5 1.24 1.24 0 0 1-1.6 .6 .54 .54 0 0 0-.5 .5 .54 .54 0 0 0 .6 .6l.6 .2a7.3 7.3 0 0 1 4.9 2.7l3.8 1.1a1.57 1.57 0 0 1 1.6 1.1 3.4 3.4 0 0 1-2.1 3.7 1.06 1.06 0 0 0-1.5 .8l-.5 .1-2.8-.6-2.6-.7a10.6 10.6 0 0 1-4.5-2 5.3 5.3 0 0 1-3.5-2.1l.2-.3a.62 .62 0 0 0 .2-.7 .62 .62 0 0 0-.7-.4l-1-.4a19.5 19.5 0 0 0-6.5-2.3l-1.7-1.1a2.03 2.03 0 0 1-1.5-1.3l.4-1.1a1.48 1.48 0 0 1 1.3-1.4l.1-.4-.2-.7zM171.1 137.4a2.58 2.58 0 0 1 3.2 1.2l-.1 .2a2.55 2.55 0 0 1-3.2-1.2zM174.3 140.8l.7-.3a8.5 8.5 0 0 1 4.7 .3 4.6 4.6 0 0 1 3.5 .1l.7-.3a3.5 3.5 0 0 1 4-1.5l1.7 .2a2.34 2.34 0 0 1 3.1 2.5l.3 .7a2.47 2.47 0 0 1-.2 2.3l-2.3-.4-.8-.5a4.9 4.9 0 0 1-3.1-1.8l-.7-.2a4.6 4.6 0 0 0-3-.2 .59 .59 0 0 0-.5 .6 .59 .59 0 0 0 .5 .5l.7 .4a1.29 1.29 0 0 1 .8 1.4 .97 .97 0 0 0-.4 1 .97 .97 0 0 0 .8 .7 10.2 10.2 0 0 1 8.4 1.6l.7 1.1a.83 .83 0 0 1 .5 1.1h-.1a.84 .84 0 0 1-1.2-.1l-3.7-.8a9.9 9.9 0 0 1-4.7-1l-.2-.1a1.53 1.53 0 0 1-.8-1.6l-2.6-1a6.6 6.6 0 0 1-3.4-1.7l-1.7-1a3.6 3.6 0 0 1-1.8-1.8zM167.8 140.3a.68 .68 0 0 1 1.1 0l3.4 2.3 7.6 4.2a6.2 6.2 0 0 1 3.8 3.2v.4a1.76 1.76 0 0 0-1.2 1.8l-.4 .3a5.4 5.4 0 0 1-4.3-2.5l-.8-.6a15.3 15.3 0 0 0-4.2-3.1l-5-5.4zM166.6 147.7h.9a2.35 2.35 0 0 1 2.6 1l2.4 1.9 1.3 1.5a5.6 5.6 0 0 1 2.2 2.8 .84 .84 0 0 1-.8 .9l-.4 .2a7.5 7.5 0 0 0-2.7 3.4l-.1 .8a5.5 5.5 0 0 0-.8 5.9v.5a2.84 2.84 0 0 1-1.5 1.8 1.73 1.73 0 0 1-1.8-1.7l-.4-1.2a28.9 28.9 0 0 1-3-10.5l-.2-.6a1.19 1.19 0 0 1-.2-1.4 1.19 1.19 0 0 1 1.3-.6 .87 .87 0 0 0 1.2 .3 .87 .87 0 0 0 .2-1.2 4.1 4.1 0 0 1-.2-3.8zM178.1 163l.5-.1a1.64 1.64 0 0 1 .8 1.7l.2 .3a.68 .68 0 0 0 .5 .6 .68 .68 0 0 0 .8-.4v-1.3a.95 .95 0 0 1 .6-1.1 .95 .95 0 0 1 1.2 .5l1.3 1.8a7.4 7.4 0 0 1 1.8 4.9v.1a2.35 2.35 0 0 1-1.9 1l-.3 .1a6.1 6.1 0 0 1-4.8 1.6 2.31 2.31 0 0 1-2.2 .4 .73 .73 0 0 0-1-.3 .73 .73 0 0 0-.3 1 .97 .97 0 0 1-.7 1.1 .97 .97 0 0 1-1.2-.7l-.7-1.6a1.61 1.61 0 0 1 .3-2.1h.5a.9 .9 0 0 0 1.1-.1 .9 .9 0 0 0 .2-1l.5-2.4a.68 .68 0 0 1 .5-.8 .68 .68 0 0 1 .8 .4 .9 .9 0 0 0 1-.1 .9 .9 0 0 0 .3-.9l-.1-2.1zM190.5 170.7l.6-.3a.67 .67 0 0 1 .7-.6 .67 .67 0 0 1 .6 .7l-.2 .2a1.02 1.02 0 0 0-.2 1.7 4.8 4.8 0 0 1-.6 3v.2a2.57 2.57 0 0 1-.8 2.2h-.3a.77 .77 0 0 0-.8-.3 .77 .77 0 0 0-.5 .7l-.2 .1a.69 .69 0 0 0-1 .1 .69 .69 0 0 0 0 .9 3.8 3.8 0 0 1 1.2 2.4l-.1 .5 .2 .7a7.6 7.6 0 0 1 2.3 4.4l-.6 2.5a.97 .97 0 0 1-.7 1.3 1.77 1.77 0 0 1-.8-1.4l-.1-.1a1.48 1.48 0 0 1-1.5-1.9l.1-.1a.84 .84 0 0 1 1.3-.1 .76 .76 0 0 0 .5-.6 .76 .76 0 0 0-.3-.7 1.05 1.05 0 0 0-.9-.9 1.05 1.05 0 0 0-1.1 .7l-1.6 1.1a7 7 0 0 1-2.9-3.4l-.7-1.1a2.07 2.07 0 0 1-.8-2.3l.6-.6 1.9-1a3.5 3.5 0 0 1 2.6-1.2l.5-.2a.7 .7 0 0 0 .2-1l.2-.3a2.95 2.95 0 0 0 1.3-2.2l1.1-2.1zM160.3 213l.5-.4a2.55 2.55 0 0 0 2.3-2.2l.2-.3a2.19 2.19 0 0 1 2.8-1.2l.2 .3a1.46 1.46 0 0 1-.7 1.9 12.9 12.9 0 0 1-4.4 2.5l-.8-.1-.2-.3zM187.1 251.6a1.85 1.85 0 0 1 2 .7 1.85 1.85 0 0 1 .1 2.1 1.44 1.44 0 0 1-2.2 0l-.2-2.2zM164.2 266.4l.2-.1a3.6 3.6 0 0 0 3.2-1.1l.1-.2a.95 .95 0 0 1 .3-1.3l.1-.1a1.76 1.76 0 0 1 1.9 1.3l.6 1a2.06 2.06 0 0 0 1.5 1.8l.8 1-1.4 .2h-4.9l-1.5-.3v-.4a2.11 2.11 0 0 1-1-1.5zM182.7 67.9l.8-.2a.91 .91 0 0 0 1.5-.5l.8-.3 7.7 .3a15 15 0 0 1 4.7 2.3l1 1.4a.47 .47 0 0 1 0 .6 .47 .47 0 0 1-.6 .1 7.3 7.3 0 0 0-5.1 .2l-.1 .3a.77 .77 0 0 1-.2 .9 .77 .77 0 0 1-.9 .1l-5-2.9a1.35 1.35 0 0 0-1.5-.6 3.8 3.8 0 0 1-2.9-.9l-.2-.3zM183.5 75.4l.4-.2 1.7-.1a1.1 1.1 0 0 0 1.4-1.2 .68 .68 0 0 1 1 0l.9 .5a22.5 22.5 0 0 1 5.7 3.6l.9 .6a2.64 2.64 0 0 1 2.2 2.7 1.22 1.22 0 0 1-2.2 .2 .96 .96 0 0 0-1.5 0 .96 .96 0 0 0 .3 1.4l.3 .4a13.1 13.1 0 0 0 4 2.4l.1 1.2a3.6 3.6 0 0 1 1.1 3.6l-.7 .1-2-.9a.66 .66 0 0 0-.8-.5 .66 .66 0 0 0-.5 .8l.8 1.1a4.2 4.2 0 0 0 2.2 2.7l1.4 2.5a1.07 1.07 0 0 1-.6 1.4 .68 .68 0 0 0 .3 .7 .68 .68 0 0 0 .8-.1 1.07 1.07 0 0 1 .9 .9 1.07 1.07 0 0 1-.5 1.1 8.8 8.8 0 0 1 .1 4.8 .98 .98 0 0 1-1.4 .9l-.9 .6a.75 .75 0 0 1-.8-.7 3.9 3.9 0 0 1-.6-4.2l-.5-2.5a5.3 5.3 0 0 1-.4-3.2 7.3 7.3 0 0 1-1.9-3.1l-1.9-2.8a2.68 2.68 0 0 1-.5-2.3l.4-.1 .4 .3a.65 .65 0 0 0 1.1 .2 .65 .65 0 0 0-.3-1.1 3.1 3.1 0 0 1-1.8-1.5 5.4 5.4 0 0 1-2.8-3l-2-2.4a6.5 6.5 0 0 1-2.5-3.6l-1.3-.7zM189.7 153.2a3.8 3.8 0 0 1 4.2 .7v.9a1.3 1.3 0 0 1-1.1 1.9l-.3-.2a1.13 1.13 0 0 1-1-1.1l.4-.5a.98 .98 0 0 0-1.3-.7 .93 .93 0 0 1-.9-.9zM188.6 160.3a1.45 1.45 0 0 1 1.6 .6l1.4 1.3 .9 1.2a.7 .7 0 0 1 .5 .5 .7 .7 0 0 1-.2 .7l-.2 .1a.81 .81 0 0 0-.6 1.1 1.3 1.3 0 0 1-1.2 1.4 1.3 1.3 0 0 1-1.4-1.3l-.1-.2a3.5 3.5 0 0 1-1-4.4zM193.9 172.3a.65 .65 0 0 1 .7 0 .65 .65 0 0 1 .3 .6v1.1l-.3 2.4a1.94 1.94 0 0 1-.9 2.4l-.3 1.3-.3 .7a.83 .83 0 0 1-.7 1.1 .83 .83 0 0 1-.9-.8l-.1-.8a2.89 2.89 0 0 1 .7-2.4l.5-.4 .7-1.7 .4-1.8a1.9 1.9 0 0 1 .2-1.7zM208 188.4l.9-.2 .5 .4a2.82 2.82 0 0 1 1.6 2.2l-.1 .1a.77 .77 0 0 0 .3 1.2l1.1 7.4a.6 .6 0 0 1-.4 .8 2.08 2.08 0 0 0-2.3-.5 3.4 3.4 0 0 1-1.6-3.2 8.6 8.6 0 0 1-.4-5.4v-1.1l.3-.6zM210.9 201.8l.4-.2 1.1 .1a7.7 7.7 0 0 1 .7 3.5l.2 1a.89 .89 0 0 1-.6 1.3 .89 .89 0 0 1-1.1-1l.1-2.1a1.22 1.22 0 0 0-.9-1.8l-.1-.5zM211.4 208.6a.64 .64 0 0 1 1 .2h.2a.64 .64 0 0 1 .7-.2 .64 .64 0 0 1 .4 .6l.1 1.7a.53 .53 0 0 1-.7 .3 .53 .53 0 0 1-.3-.6 .92 .92 0 0 0-.3-1 .92 .92 0 0 0-1-.1 .55 .55 0 0 1-.1-.9zM214.3 228.9l1.3-1.1a1.19 1.19 0 0 1 .9 .9 1.19 1.19 0 0 1-.3 1.2h-.7l-.4 .3a.8 .8 0 0 1-1.3 .4 .8 .8 0 0 1 .2-1.3zM212 231.6a1.38 1.38 0 0 1 1.6-.2 .99 .99 0 0 1 1.6 .4l.4 .1a.66 .66 0 0 1 .8 0 .66 .66 0 0 1 .3 .7l-.2 1.1a.57 .57 0 0 0-.2 .5 .57 .57 0 0 0 .4 .5 16.8 16.8 0 0 1 1.1 5.6 2.33 2.33 0 0 1-1.8 2.7 1.67 1.67 0 0 1-.8-2.7v-.1a3.8 3.8 0 0 1-1.7-2.3 1.79 1.79 0 0 0-.6-1.9l-.3 .1a1.51 1.51 0 0 1-1.5-.8 1.06 1.06 0 0 1-1-.8 1.06 1.06 0 0 1 .6-1.2zM209.3 237.5a1.54 1.54 0 0 1 2.1 1v.7l-.5 .6a.78 .78 0 0 1-.3 .9 .78 .78 0 0 1-1-.1l-.2-.9a1.95 1.95 0 0 1-.1-2.2zM215.2 243.9a1.13 1.13 0 0 1 1.6 .8l-.2 .3a.54 .54 0 0 0-.4 .7 .54 .54 0 0 0 .7 .3l1.3 .1a.87 .87 0 0 1 1-.1 .87 .87 0 0 1 .5 .9l2 8.9a.67 .67 0 0 1-.7 .5 .67 .67 0 0 1-.6-.7 1.31 1.31 0 0 0-1.9-.4 .93 .93 0 0 1-.3-1.3l-2.7-2.9a.93 .93 0 0 1-.7-.7 .93 .93 0 0 1 .3-1 1.39 1.39 0 0 0-1.4-1 .97 .97 0 0 1 0-1.8 .83 .83 0 0 1 1.2-.4 .57 .57 0 0 0 .5-.6 .57 .57 0 0 0-.4-.5 .82 .82 0 0 1 .2-1.1zM219.7 256.6a.87 .87 0 0 1 .9-.2 .87 .87 0 0 1 .6 .8 1.94 1.94 0 0 1 1.2 2.2h-.1a.69 .69 0 0 1-.9-.3 3.9 3.9 0 0 1-1.8-2.3zM38 36.5a1.5 1.5 0 0 1 3 0 1.5 1.5 0 0 1-3 0zM233 36.5a1.5 1.5 0 0 1 3 0 1.5 1.5 0 0 1-3 0zM38 276.5a1.5 1.5 0 0 1 3 0 1.5 1.5 0 0 1-3 0zM220.5 276.5a1.5 1.5 0 0 1 3 0 1.5 1.5 0 0 1-3 0z" fill-rule="evenodd" fill="#fadbde" stroke="#000" stroke-width=".26"/>
<path d="M47 44h180v225h-180z" fill="none" stroke="#000" stroke-width=".26" stroke-dasharray="2.1 .7" stroke-linecap="butt"/>
<path d="M137 26v261M29 156.5h216" fill="none" stroke="#000" stroke-width=".26" stroke-dasharray="2.8 .7 .4 .7" stroke-linecap="butt"/>
<path d="M32 284v13M32 296h210M242 284v13" fill="none" stroke="#000" stroke-width=".26"/>
<path d="M32 296l2.5-.6v1.2zM239.5 295.4l2.5 .6-2.5 .6z" fill="#000"/>
<path d="M134.4 294.9h5.2v2.2h-5.2z" fill-rule="evenodd" fill="#fff"/>
<path d="M47 20v24M227 20v24M47 21h180" fill="none" stroke="#000" stroke-width=".26"/>
<path d="M47 21l2.5-.6v1.2zM224.5 20.4l2.5 .6-2.5 .6z" fill="#000"/>
<path d="M127.5 19.9h19v2.2h-19z" fill-rule="evenodd" fill="#fff"/>
<path d="M18 29h14M19 29v255M18 284h14" fill="none" stroke="#000" stroke-width=".26"/>
<path d="M19 29l.6 2.5h-1.2zM18.4 281.5h1.2l-.6 2.5z" fill="#000"/>
<path d="M17.9 153.9h2.2v5.2h-2.2z" fill-rule="evenodd" fill="#fff"/>
<path d="M227 44h24M250 44v225M227 269h24" fill="none" stroke="#000" stroke-width=".26"/>
<path d="M250 44l.6 2.5h-1.2zM249.4 266.5h1.2l-.6 2.5z" fill="#000"/>
<path d="M248.9 153.9h2.2v5.2h-2.2z" fill-rule="evenodd" fill="#fff"/>
<g fill="#fadbde" stroke="#000" stroke-width=".26">
<path d="M268 74h40v5h-40z" fill-rule="evenodd"/>
<path d="M323 74h40v5h-40z" fill-rule="evenodd"/>
</g>
<path d="M308 68v6M308 69h15M323 68v6" fill="none" stroke="#000" stroke-width=".26"/>
<path d="M308 69l2.5-.6v1.2zM320.5 68.4l2.5 .6-2.5 .6z" fill="#000"/>
<path d="M308.2 67.9h14.6v2.2h-14.6z" fill-rule="evenodd" fill="#fff"/>
<path d="M268 132h14v9h-14z" fill-rule="evenodd" fill="#eb6e7a" stroke="#000" stroke-width=".26"/>
<path d="M268 211h140v70h-140zM268 221h140M268 227.7h140M268 234.3h140M268 241h140M268 247.7h140M268 254.3h140M268 261h140M268 267.7h140M268 274.3h140M268 281h140" fill="none" stroke="#000" stroke-width=".26"/>
<text font-size="3.9" x="270" y="218">BB-S2</text>
<g font-size="3">
<text x="268" y="21">Passlöcher (Ursprung: Ecke oben links)</text>
<text x="268" y="54">Kennkerben Oberkante</text>
<text x="268" y="68">Schnitt durch Platte (5:1)</text>
<text x="268" y="94">Hinweise</text>
</g>
<g font-size="2.8">
<text x="302" y="225.7">Sprayschablone S2 – Korallrosa</text>
<text x="302" y="232.3">Brigitte Bardot, Vierfarb-Spraydruck</text>
<text x="302" y="239">PETG-Folie, t = 1.0 mm</text>
<text x="302" y="245.7">420 × 510 × 1 mm</text>
<text x="302" y="252.3">450 cm² (27.7 % des Motivfelds)</text>
<text x="302" y="259">60 geroutet</text>
<text x="302" y="265.7">BB_S2_rosa.usdz</text>
<text x="302" y="272.3">2026-10-30</text>
<text x="302" y="279">1:2</text>
<text x="308.4" y="279">/</text>
<text x="311.6" y="279">3 von 5</text>
</g>
<g font-size="2.6">
<text x="127.9" y="21.9">360 (Motivfeld)</text>
<text x="268" y="27">P1</text>
<text x="273.4" y="27">Ø6 H9</text>
<text x="285.5" y="27">x = 15</text>
<text x="297.2" y="27">y = 15</text>
<text x="268" y="31.6">P2</text>
<text x="273.4" y="31.6">Ø6 H9</text>
<text x="285.5" y="31.6">x = 405</text>
<text x="298.7" y="31.6">y = 15</text>
<text x="268" y="36.2">P3</text>
<text x="268" y="40.8">P4</text>
<text x="273.4" y="36.2">Ø6 H9</text>
<text x="273.4" y="40.8">Ø6 H9</text>
<text x="285.5" y="36.2">x = 15</text>
<text x="285.5" y="40.8">x = 380</text>
<text x="297.2" y="36.2">y = 495</text>
<text x="298.7" y="40.8">y = 495</text>
<text x="268" y="46">P4 bewusst versetzt: Platte kann nicht gewendet aufgelegt werden.</text>
<text x="268" y="59">2 × 6 × 5 mm, Teilung 12 mm, mittig zur Plattenachse</text>
<text x="308.6" y="69.9">Öffnung ≥ 2</text>
<text x="365" y="77.8">t = 1.0</text>
<text x="268" y="98.6">1. Allgemeintoleranz ISO 2768-m, Passlöcher ±0,1 mm.</text>
<text x="268" y="103.2">2. Innenkonturen als Laserschnitt, Bahnkorrektur halbe Fugenbreite nach Innen.</text>
<text x="268" y="107.8">3. Kleinste Materialbreite 2.0 mm, geprüft über Negativversatz der Kontur.</text>
<text x="268" y="112.4">4. Schablone ist einteilig: alle Inseln über Stege mit dem Rahmen verbunden.</text>
<text x="268" y="117">5. Stege liegen wo möglich unter der nächsten, dunkleren Sprühebene.</text>
<text x="268" y="121.6">6. Auf Passstifte Ø6 setzen, mit Repositionierkleber plan fixieren, senkrecht sprühen.</text>
<text x="268" y="126.2">7. Vor dem Ablösen 5 min antrocknen lassen. Reihenfolge hell nach dunkel.</text>
<text x="285" y="136">Sprühfarbe 2: Korallrosa, RAL 3014 (nahe)</text>
<text x="285" y="140">sRGB 235, 110, 122 (Modellfarbe in USDZ)</text>
<text x="19.9" y="158.7" transform="rotate(-90 19.9 158.7)">510</text>
<text x="250.9" y="158.7" transform="rotate(-90 250.9 158.7)">450</text>
<text x="134.8" y="296.9">420</text>
</g>
<g font-size="2.3">
<text x="270" y="225.7">Benennung</text>
<text x="270" y="232.3">Motiv</text>
<text x="270" y="239">Werkstoff</text>
<text x="270" y="245.7">Abmessung</text>
<text x="270" y="252.3">Öffnungsfläche</text>
<text x="270" y="259">Stege</text>
<text x="270" y="265.7">Datei 3D</text>
<text x="270" y="272.3">Datum</text>
<text x="270" y="279">Maßstab / Blatt</text>
</g>
</svg>
